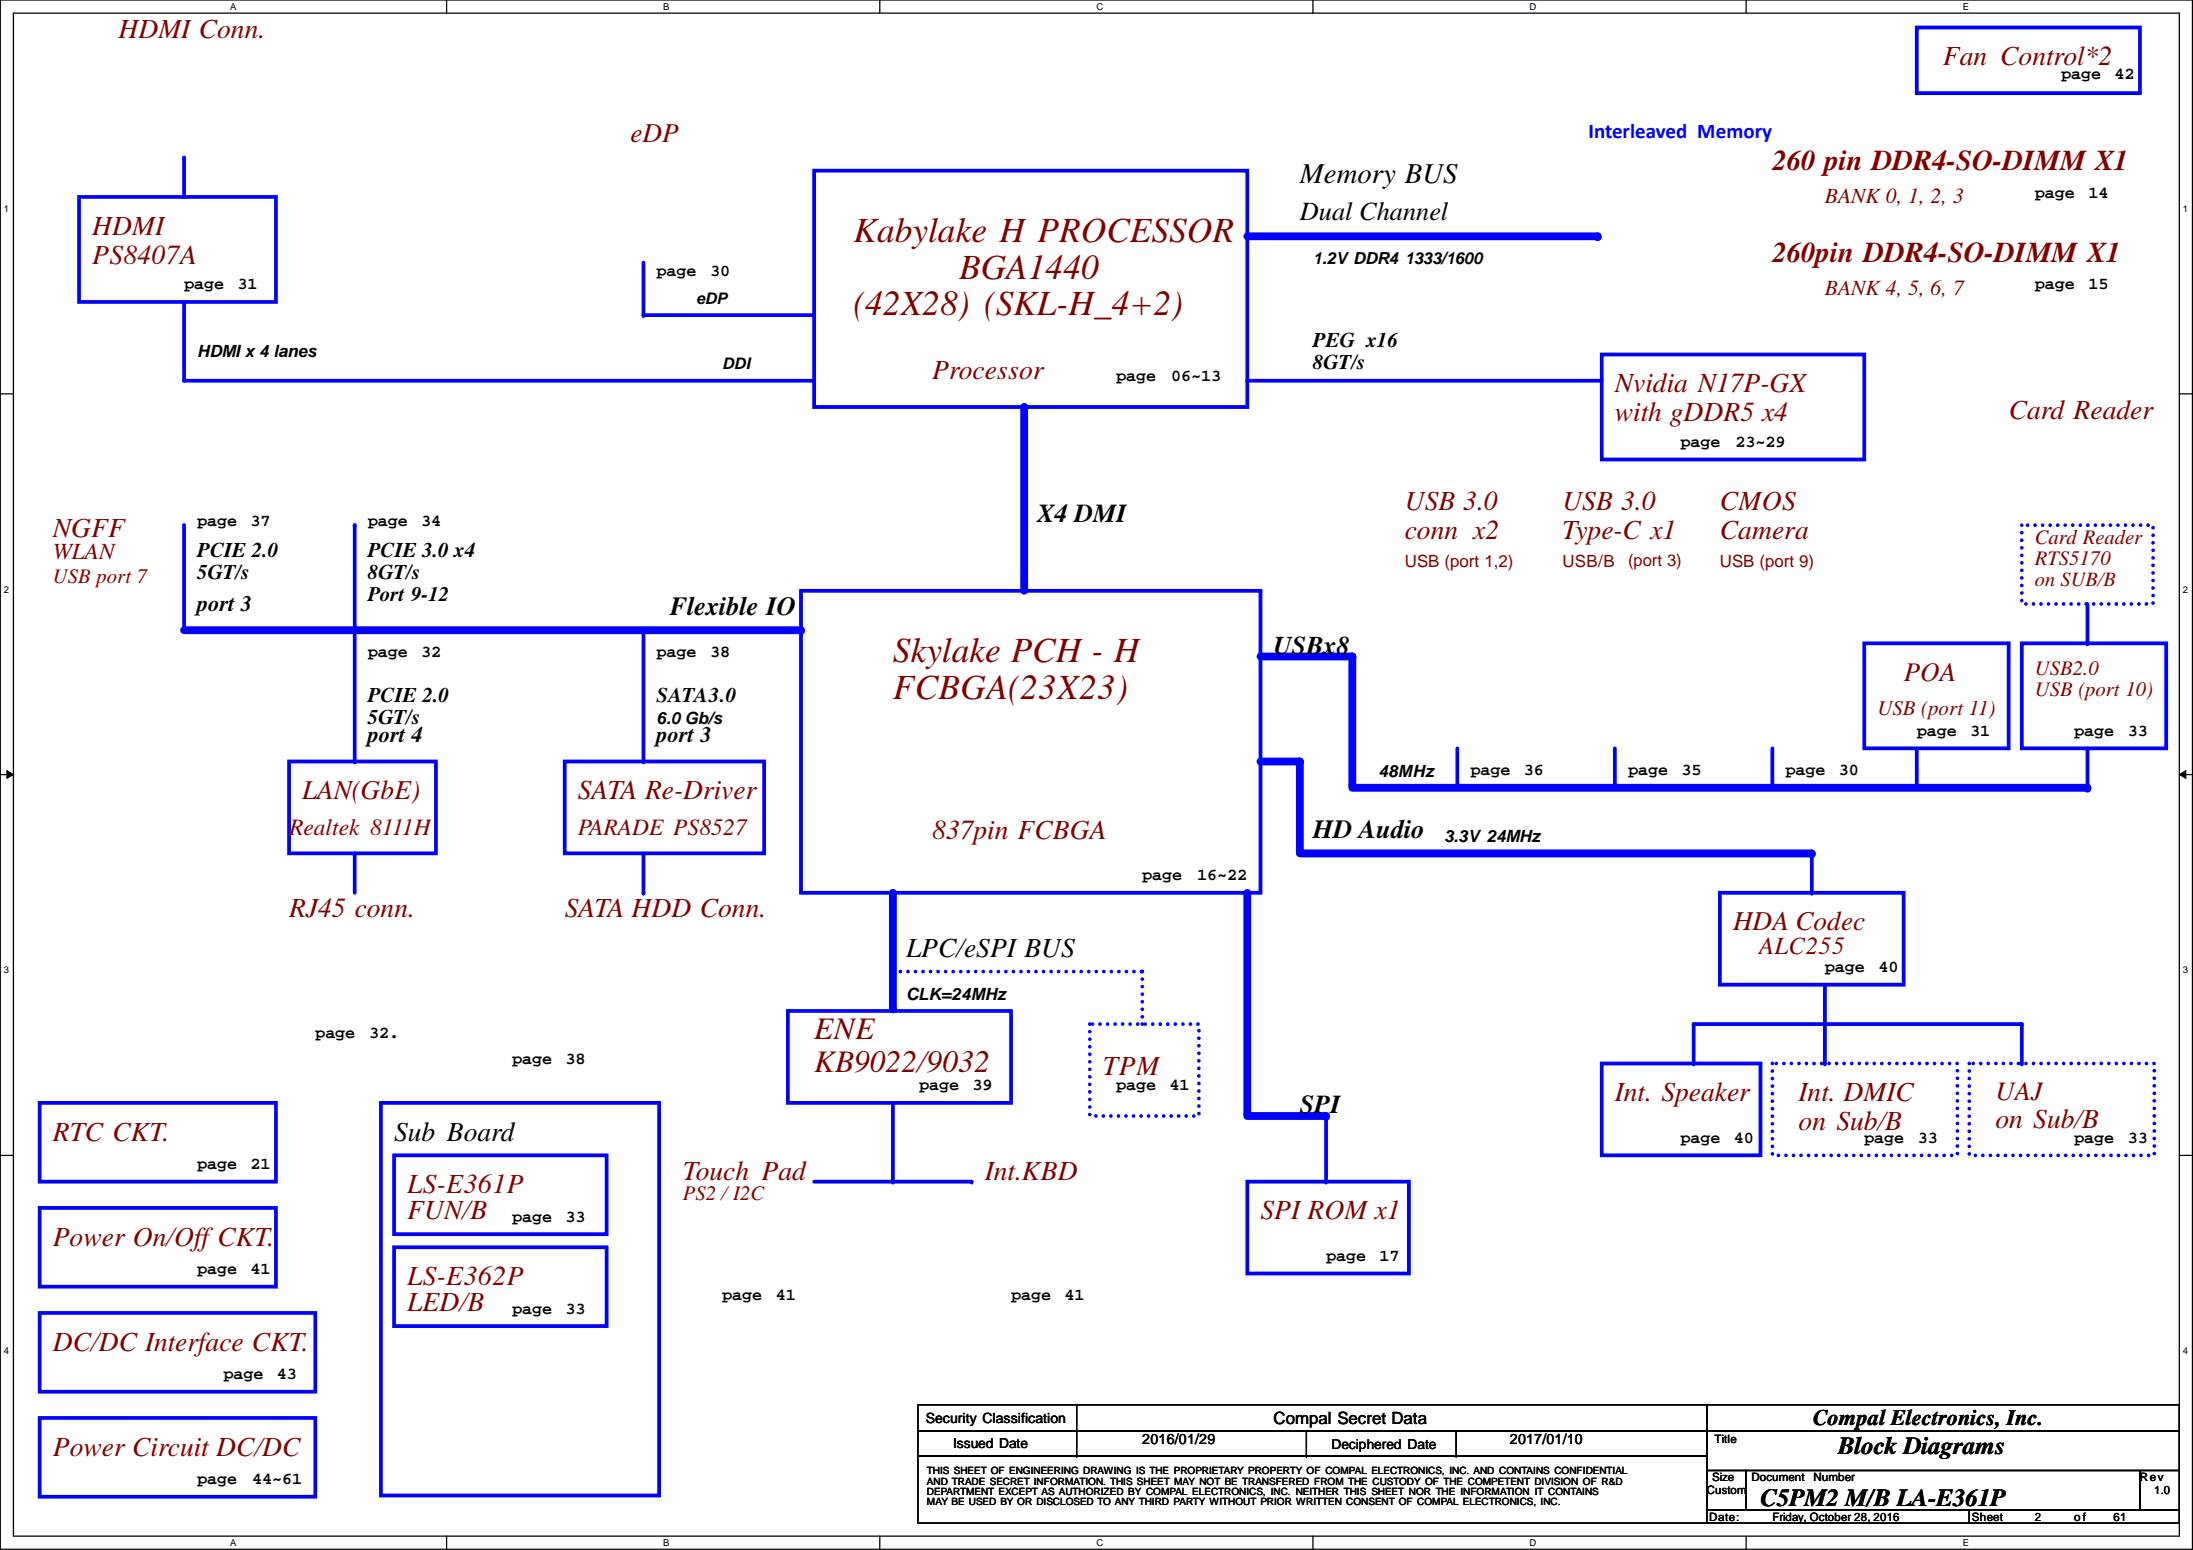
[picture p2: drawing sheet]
<svg xmlns="http://www.w3.org/2000/svg" width="297mm" height="210mm" viewBox="0 0 297 210" stroke-linecap="round" stroke-linejoin="round" font-family="sans-serif">
<path d="M0 0h297v209.8h-297zM1.8 1.8h293.4v206.2h-293.4z" fill="none" stroke="#000" stroke-width=".17"/>
<g fill="#fff">
<path d="M31.2 .2h.8v1.4h-.8z"/>
<path d="M31.2 208.2h.8v1.4h-.8z"/>
</g>
<path d="M60.5 0v1.8M60.5 208v1.8" fill="none" stroke="#000" stroke-width=".17"/>
<g fill="#fff">
<path d="M89.8 .2h.8v1.4h-.8z"/>
<path d="M89.8 208.2h.8v1.4h-.8z"/>
</g>
<path d="M119.2 0v1.8M119.2 208v1.8" fill="none" stroke="#000" stroke-width=".17"/>
<g fill="#fff">
<path d="M148.5 .2h.9v1.4h-.9z"/>
<path d="M148.5 208.2h.9v1.4h-.9z"/>
</g>
<path d="M177.8 0v1.8M177.8 208v1.8" fill="none" stroke="#000" stroke-width=".17"/>
<g fill="#fff">
<path d="M207.2 .2h.9v1.4h-.9z"/>
<path d="M207.2 208.2h.9v1.4h-.9z"/>
</g>
<path d="M236.5 0v1.8M236.5 208v1.8" fill="none" stroke="#000" stroke-width=".17"/>
<g fill="#fff">
<path d="M265.8 .2h.9v1.4h-.9z"/>
<path d="M265.8 208.2h.9v1.4h-.9z"/>
<path d="M.5 27.6h.7v1.4h-.7z"/>
<path d="M295.7 27.6h.6v1.4h-.6z"/>
<path d="M.5 79.1h.7v1.4h-.7z"/>
<path d="M295.7 79.1h.6v1.4h-.6z"/>
</g>
<path d="M0 53.3h1.8M295.2 53.3h1.8" fill="none" stroke="#000" stroke-width=".17"/>
<g fill="#fff">
<path d="M.5 130.7h.7v1.4h-.7z"/>
<path d="M295.7 130.7h.6v1.4h-.6z"/>
</g>
<path d="M0 104.9h1.8M295.2 104.9h1.8" fill="none" stroke="#000" stroke-width=".17"/>
<path d="M.9 104.4l.9 .5-.9 .5zM295.2 104.9l.9-.5v1z" fill="#000"/>
<path d="M.9 104.4l.9 .5-.9 .5zM295.2 104.9l.9-.5v1z" fill="none" stroke="#000" stroke-width=".14"/>
<g fill="#fff">
<path d="M.5 182.2h.7v1.4h-.7z"/>
<path d="M295.7 182.2h.6v1.4h-.6z"/>
</g>
<path d="M0 156.5h1.8M295.2 156.5h1.8" fill="none" stroke="#000" stroke-width=".17"/>
<path d="M110.3 23.1h58.6v32h-58.6zM108.5 80h62.2v40.9h-62.2z" fill="none" stroke="#00f" stroke-width=".51"/>
<path d="M168.9 32h47.5" fill="none" stroke="#00f" stroke-width="1.1"/>
<circle cx="216.4" cy="32" r=".53" fill="#00f"/>
<path d="M24.9 51.6h85.4" fill="none" stroke="#00f" stroke-width=".51"/>
<circle cx="110.3" cy="51.6" r=".25" fill="#00f"/>
<path d="M24.9 40.9v10.7" fill="none" stroke="#00f" stroke-width=".51"/>
<circle cx="24.9" cy="40.9" r=".25" fill="#00f"/>
<path d="M87.2 42.7h23.1" fill="none" stroke="#00f" stroke-width=".51"/>
<circle cx="110.3" cy="42.7" r=".25" fill="#00f"/>
<path d="M218.7 101.3v5.4M229.4 138.7v5.3" fill="none" stroke="#00f" stroke-width=".51"/>
<circle cx="229.4" cy="144" r=".25" fill="#00f"/>
<path d="M247.2 138.7v5.3" fill="none" stroke="#00f" stroke-width=".51"/>
<circle cx="247.2" cy="144" r=".25" fill="#00f"/>
<path d="M240.1 101.3v5.4M233 120.9h24.8v12.4h-24.8zM217 144h21.5v12.5h-21.5z" fill="none" stroke="#00f" stroke-width=".51"/>
<circle cx="240.1" cy="106.7" r=".25" fill="#00f"/>
<path d="M240.1 144h25v12.5h-25z" fill="none" stroke="#00f" stroke-width=".51" stroke-dasharray="0 1"/>
<path d="M197.4 101.3v5.4" fill="none" stroke="#00f" stroke-width=".51"/>
<path d="M170.7 103.1h5.4" fill="none" stroke="#00f" stroke-width="1.1"/>
<circle cx="176.1" cy="103.1" r=".53" fill="#00f"/>
<path d="M245.4 115.6v5.3" fill="none" stroke="#00f" stroke-width=".51"/>
<circle cx="245.4" cy="120.9" r=".25" fill="#00f"/>
<path d="M170.7 88.9h12.5" fill="none" stroke="#00f" stroke-width="1.1"/>
<circle cx="183.2" cy="88.9" r=".53" fill="#00f"/>
<path d="M273.9 138.7v5.3" fill="none" stroke="#00f" stroke-width=".51"/>
<circle cx="273.9" cy="144" r=".25" fill="#00f"/>
<path d="M266.7 144h25.1v12.5h-25.1z" fill="none" stroke="#00f" stroke-width=".51" stroke-dasharray="0 1"/>
<path d="M229.4 138.7h17.8" fill="none" stroke="#00f" stroke-width=".51"/>
<circle cx="247.2" cy="138.7" r=".25" fill="#00f"/>
<path d="M247.2 133.3v5.4" fill="none" stroke="#00f" stroke-width=".51"/>
<circle cx="247.2" cy="138.7" r=".25" fill="#00f"/>
<path d="M110.3 160h21.3" fill="none" stroke="#00f" stroke-width=".51"/>
<circle cx="131.6" cy="160" r=".25" fill="#00f"/>
<path d="M120.9 120.9v15.7" fill="none" stroke="#00f" stroke-width="1.1"/>
<circle cx="120.9" cy="136.6" r=".53" fill="#00f"/>
<path d="M120.9 149.4v10.6" fill="none" stroke="#00f" stroke-width=".51"/>
<circle cx="120.9" cy="160" r=".25" fill="#00f"/>
<path d="M87.2 85.3v17.8M106.7 136.9h30.2v12.5h-30.2z" fill="none" stroke="#00f" stroke-width=".51"/>
<circle cx="87.2" cy="103.1" r=".25" fill="#00f"/>
<path d="M48 85.3v17.8" fill="none" stroke="#00f" stroke-width=".51"/>
<circle cx="48" cy="103.1" r=".25" fill="#00f"/>
<path d="M39.2 103.1h19.9v12.5h-19.9z" fill="none" stroke="#00f" stroke-width=".51"/>
<path d="M24.9 85.3h83.6" fill="none" stroke="#00f" stroke-width="1.1"/>
<circle cx="108.5" cy="85.3" r=".53" fill="#00f"/>
<path d="M24.9 71.1v14.2" fill="none" stroke="#00f" stroke-width=".51"/>
<circle cx="24.9" cy="71.1" r=".25" fill="#00f"/>
<path d="M259.6 3.7h30.3v8.9h-30.3zM87.2 35.6v7.1M5.4 149.4h32v10.6h-32zM51.6 149.4h37.7v53.1h-37.7zM53.4 156.5h28.8v10.6h-28.8zM5.4 177.8h37.3v10.7h-37.3zM5.4 163.6h32v10.6h-32zM5.4 192h37.3v10.7h-37.3z" fill="none" stroke="#00f" stroke-width=".51"/>
<circle cx="87.2" cy="42.7" r=".25" fill="#00f"/>
<path d="M48 115.6v5.3" fill="none" stroke="#00f" stroke-width=".51"/>
<circle cx="48" cy="115.6" r=".25" fill="#00f"/>
<path d="M24.9 21.3v5.4" fill="none" stroke="#00f" stroke-width=".51"/>
<circle cx="24.9" cy="21.3" r=".25" fill="#00f"/>
<path d="M10.7 26.7h26.7v14.2h-26.7zM247.2 138.7h26.7" fill="none" stroke="#00f" stroke-width=".51"/>
<circle cx="273.9" cy="138.7" r=".25" fill="#00f"/>
<path d="M168.9 160h21.9v12.5h-21.9z" fill="none" stroke="#00f" stroke-width=".51"/>
<path d="M168.9 151.1h10.7" fill="none" stroke="#00f" stroke-width="1.1"/>
<circle cx="179.6" cy="151.1" r=".53" fill="#00f"/>
<path d="M179.6 151.1v8.9" fill="none" stroke="#00f" stroke-width=".51"/>
<circle cx="179.6" cy="160" r=".25" fill="#00f"/>
<path d="M154.7 131.6v7.1" fill="none" stroke="#00f" stroke-width=".51" stroke-dasharray="0 1"/>
<circle cx="154.7" cy="138.7" r=".25" fill="#00f" stroke-dasharray="0 1"/>
<path d="M120.9 131.6h33.8M147.6 138.7h14.8v12.4h-14.8z" fill="none" stroke="#00f" stroke-width=".51" stroke-dasharray="0 1"/>
<circle cx="154.7" cy="131.6" r=".25" fill="#00f" stroke-dasharray="0 1"/>
<path d="M138.7 55.1v24.9" fill="none" stroke="#00f" stroke-width="1.1"/>
<circle cx="138.7" cy="55.1" r=".53" fill="#00f"/>
<path d="M168.9 120.9v29.9" fill="none" stroke="#00f" stroke-width="1.1"/>
<circle cx="168.9" cy="150.8" r=".53" fill="#00f"/>
<path d="M176.1 103.1v12.1" fill="none" stroke="#00f" stroke-width="1.1"/>
<circle cx="176.1" cy="115.2" r=".53" fill="#00f"/>
<path d="M176.1 115.6h69.3" fill="none" stroke="#00f" stroke-width="1.1"/>
<circle cx="245.4" cy="115.6" r=".53" fill="#00f"/>
<path d="M183.2 88.9v17.4" fill="none" stroke="#00f" stroke-width="1.1"/>
<circle cx="183.2" cy="106.3" r=".53" fill="#00f"/>
<path d="M183.2 106.7h99.5" fill="none" stroke="#00f" stroke-width="1.1"/>
<circle cx="282.7" cy="106.7" r=".53" fill="#00f"/>
<path d="M168.9 51.6h48.1M217 48h35.5v14.2h-35.5z" fill="none" stroke="#00f" stroke-width=".51"/>
<circle cx="168.9" cy="51.6" r=".25" fill="#00f"/>
<path d="M48 71.1v14.2" fill="none" stroke="#00f" stroke-width=".51"/>
<circle cx="48" cy="71.1" r=".25" fill="#00f"/>
<path d="M259.6 101.3v5.4" fill="none" stroke="#00f" stroke-width=".51"/>
<circle cx="259.6" cy="106.7" r=".25" fill="#00f"/>
<path d="M252.5 87.1h19.6v14.2h-19.6zM76.5 103.1h27v12.5h-27zM87.2 115.6v5.3" fill="none" stroke="#00f" stroke-width=".51"/>
<circle cx="87.2" cy="120.9" r=".25" fill="#00f"/>
<path d="M273.9 87.1h19.5v14.2h-19.5zM282.7 101.3v5.4M53.4 168.9h28.8v10.7h-28.8z" fill="none" stroke="#00f" stroke-width=".51"/>
<circle cx="282.7" cy="106.7" r=".25" fill="#00f"/>
<path d="M282.7 81.8v5.3" fill="none" stroke="#00f" stroke-width=".51"/>
<circle cx="282.7" cy="87.1" r=".25" fill="#00f"/>
<path d="M273.9 71.1h17.7v10.7h-17.7z" fill="none" stroke="#00f" stroke-width=".51" stroke-dasharray="0 1"/>
<g fill="none" stroke="#000" stroke-width=".17">
<path d="M124.3 190.2h106.9v3.6h-106.9zM124.3 193.8h106.9v3.4h-106.9zM124.3 197.2h106.9v9h-106.9zM145.8 193.8h.1M145.8 197.2h.1M145.8 190.2v7M176.9 197.2h.1M176.9 193.8v3.4M197.2 197.2h.1M197.2 193.8v3.4M231.2 190.2h64v3.6h-64zM231.2 193.8h64v5.3h-64z"/>
<path d="M231.2 199.1h5.3v5.4h-5.3zM236.5 199.1h53.4v5.4h-53.4zM289.9 199.1h5.3v5.4h-5.3zM231.2 204.5h35.5v1.7h-35.5zM266.7 204.5h28.5v1.7h-28.5z"/>
</g>
<g font-size="4.8" fill="#800000">
<text x="115.6" y="32.7">Kabylake H PROCESSOR</text>
<text x="129.9" y="37.7">BGA1440</text>
<text x="115.6" y="42.7">(42X28) (SKL-H_4+2)</text>
<text x="120.9" y="89.6">Skylake PCH - H</text>
<text x="120.9" y="94.6">FCBGA(23X23)</text>
</g>
<g font-size="4.2" fill="#800000">
<text x="110.3" y="140.7">ENE</text>
<text x="110.3" y="145.1">KB9022/9032</text>
</g>
<g font-size="3.9" fill="#800000">
<text x="240.1" y="23.1">260 pin DDR4-SO-DIMM X1</text>
<text x="240.1" y="35.5">260pin DDR4-SO-DIMM X1</text>
</g>
<text font-size="3.9" x="176.1" y="24.8">Memory BUS</text>
<g font-size="3.7" fill="#800000">
<text x="16" y="5.1">HDMI Conn.</text>
<text x="263.2" y="8.8">Fan Control*2</text>
<text x="85.4" y="19.3">eDP</text>
<text x="12.5" y="35.7">PS8407A</text>
<text x="12.5" y="31.8">HDMI</text>
<text x="126.3" y="51.4">Processor</text>
<text x="218.7" y="53.1">Nvidia N17P-GX</text>
<text x="218.7" y="57">with gDDR5 x4</text>
<text x="272.1" y="56.7">Card Reader</text>
<text x="190.3" y="69.1">USB 3.0</text>
<text x="211.6" y="69.1">USB 3.0</text>
<text x="233" y="69.1">CMOS</text>
<text x="7.2" y="72.7">NGFF</text>
<text x="190.3" y="73">conn x2</text>
<text x="211.6" y="73">Type-C x1</text>
<text x="233" y="73">Camera</text>
<text x="40.9" y="108.2">LAN(GbE)</text>
<text x="78.3" y="108.2">SATA Re-Driver</text>
<text x="126.3" y="113.6">837pin FCBGA</text>
<text x="39.2" y="124.2">RJ45 conn.</text>
<text x="76.5" y="124.2">SATA HDD Conn.</text>
<text x="234.7" y="125.9">HDA Codec</text>
<text x="149.4" y="145.6">TPM</text>
<text x="218.7" y="149.1">Int. Speaker</text>
<text x="243.6" y="149.1">Int. DMIC</text>
<text x="7.2" y="154.5">RTC CKT.</text>
<text x="243.6" y="153">on Sub/B</text>
<text x="270.3" y="152.7">on Sub/B</text>
<text x="55.2" y="161.6">LS-E361P</text>
<text x="92.5" y="159.8">Touch Pad</text>
<text x="133.4" y="159.8">Int.KBD</text>
<text x="55.2" y="165.1">FUN/B</text>
<text x="170.7" y="165.1">SPI ROM x1</text>
<text x="7.2" y="168.7">Power On/Off CKT.</text>
<text x="55.2" y="177.6">LED/B</text>
<text x="55.2" y="174">LS-E362P</text>
<text x="7.2" y="182.9">DC/DC Interface CKT.</text>
<text x="7.2" y="197.1">Power Circuit DC/DC</text>
</g>
<g font-size="3.7">
<text x="122.7" y="129.6">LPC/eSPI BUS</text>
<text x="53.4" y="154.5">Sub Board</text>
</g>
<g font-size="3.6">
<text x="176.1" y="29.8">Dual Channel</text>
<text x="90.7" y="83.2">Flexible IO</text>
<text x="177.8" y="113.5">HD Audio</text>
</g>
<g font-size="3.6" fill="#800000">
<text x="257.8" y="92.2">POA</text>
<text x="270.3" y="149">UAJ</text>
</g>
<g font-size="3.5">
<text x="140.5" y="70.7">X4 DMI</text>
<text x="172.5" y="88.5">USBx8</text>
<text x="176.1" y="150.7">SPI</text>
</g>
<text font-size="3.3" fill="#800000" x="238.3" y="129.2">ALC255</text>
<g font-size="3.3">
<text x="249" y="196.8">Block Diagrams</text>
<text x="238.5" y="204">C5PM2 M/B LA-E361P</text>
</g>
<g font-size="3.2" fill="#800000">
<text x="39.2" y="113.1">Realtek 8111H</text>
<text x="78.3" y="113.1">PARADE PS8527</text>
</g>
<text font-size="3.1" fill="#800000" x="7.2" y="75.7">WLAN</text>
<g font-size="3">
<text x="26.7" y="82.7">port 3</text>
<text x="49.8" y="100.5">port 4</text>
<text x="88.9" y="100.5">port 3</text>
<text x="245.6" y="193">Compal Electronics, Inc.</text>
</g>
<g font-size="2.9" fill="#800000">
<text x="247.2" y="27.5">BANK 0, 1, 2, 3</text>
<text x="247.2" y="39.9">BANK 4, 5, 6, 7</text>
</g>
<text font-size="2.8" fill="#00f" x="215.2" y="18.7">Interleaved Memory</text>
<g font-size="2.8">
<text x="177.8" y="47">PEG x16</text>
<text x="177.8" y="50">8GT/s</text>
<text x="26.7" y="75.5">PCIE 2.0</text>
<text x="49.8" y="75.5">PCIE 3.0 x4</text>
<text x="26.7" y="78.4">5GT/s</text>
<text x="49.8" y="78.4">8GT/s</text>
<text x="49.8" y="81.3">Port 9-12</text>
<text x="49.8" y="95">PCIE 2.0</text>
<text x="88.9" y="95">SATA3.0</text>
<text x="49.8" y="98">5GT/s</text>
</g>
<g font-size="2.8" fill="#800000">
<text x="275.6" y="73.6">Card Reader</text>
<text x="275.6" y="76.5">RTS5170</text>
<text x="7.2" y="79">USB port 7</text>
<text x="275.6" y="79.4">on SUB/B</text>
<text x="275.6" y="94.3">USB (port 10)</text>
<text x="275.6" y="91.4">USB2.0</text>
<text x="254.3" y="96.8">USB (port 11)</text>
<text x="92.5" y="162.5">PS2 / I2C</text>
</g>
<g font-size="2.3">
<text x="279.2" y="10.8">page</text>
<text x="286.4" y="10.8">42</text>
<text x="275.6" y="26.8">page</text>
<text x="282.9" y="26.8">14</text>
<text x="24.9" y="39.2">page</text>
<text x="32.2" y="39.2">31</text>
<text x="88.9" y="37.4">page</text>
<text x="96.2" y="37.4">30</text>
<text x="275.6" y="39.2">page</text>
<text x="282.9" y="39.2">15</text>
<text x="26.7" y="48.3">HDMI x 4 lanes</text>
<text x="151.2" y="51.6">page</text>
<text x="158.6" y="51.6">06~13</text>
<text x="227.6" y="60.5">page</text>
<text x="235.1" y="60.5">23~29</text>
<text x="26.7" y="71.2">page</text>
<text x="33.9" y="71.2">37</text>
<text x="49.8" y="71.2">page</text>
<text x="57.1" y="71.2">34</text>
<text x="49.8" y="89">page</text>
<text x="57.1" y="89">32</text>
<text x="88.9" y="89">page</text>
<text x="96.2" y="89">38</text>
<text x="88.9" y="98.1">6.0 Gb/s</text>
<text x="259.6" y="99.7">page</text>
<text x="266.9" y="99.7">31</text>
<text x="281" y="99.7">page</text>
<text x="288.2" y="99.7">33</text>
<text x="186.7" y="105.2">48MHz</text>
<text x="199.2" y="105">page</text>
<text x="206.4" y="105">36</text>
<text x="220.5" y="105">page</text>
<text x="227.7" y="105">35</text>
<text x="241.8" y="105">page</text>
<text x="249.1" y="105">30</text>
<text x="154.7" y="119.2">page</text>
<text x="162.2" y="119.2">16~22</text>
<text x="195.6" y="114.1">3.3V 24MHz</text>
<text x="247.2" y="131.7">page</text>
<text x="254.4" y="131.7">40</text>
<text x="122.7" y="135.4">CLK=24MHz</text>
<text x="42.7" y="140.5">page</text>
<text x="50" y="140.5">32.</text>
<text x="69.4" y="144.1">page</text>
<text x="76.6" y="144.1">38</text>
<text x="124.5" y="147.7">page</text>
<text x="131.7" y="147.7">39</text>
<text x="151.2" y="147.7">page</text>
<text x="158.4" y="147.7">41</text>
<text x="227.6" y="154.8">page</text>
<text x="234.9" y="154.8">40</text>
<text x="252.5" y="154.8">page</text>
<text x="259.8" y="154.8">33</text>
<text x="281" y="154.8">page</text>
<text x="288.2" y="154.8">33</text>
<text x="26.7" y="158.3">page</text>
<text x="33.9" y="158.3">21</text>
<text x="69.4" y="165.4">page</text>
<text x="76.6" y="165.4">33</text>
<text x="26.7" y="172.6">page</text>
<text x="33.9" y="172.6">41</text>
<text x="179.6" y="170.8">page</text>
<text x="186.9" y="170.8">17</text>
<text x="69.4" y="177.9">page</text>
<text x="76.6" y="177.9">33</text>
<text x="97.8" y="176.1">page</text>
<text x="105.1" y="176.1">41</text>
<text x="136.9" y="176.1">page</text>
<text x="144.2" y="176.1">41</text>
<text x="30.3" y="186.8">page</text>
<text x="37.5" y="186.8">43</text>
<text x="172.5" y="192.9">Compal Secret Data</text>
<text x="26.7" y="201">page</text>
<text x="34.2" y="201">44~61</text>
</g>
<g font-size="2.3" fill="#800000">
<text x="190.3" y="76.8">USB (port 1,2)</text>
<text x="211.6" y="76.8">USB/B</text>
<text x="233" y="76.8">USB (port 9)</text>
</g>
<g font-size="2.2">
<text x="177.8" y="35.8">1.2V DDR4 1333/1600</text>
<text x="94.3" y="41.1">eDP</text>
<text x="97.8" y="50">DDI</text>
</g>
<text font-size="2.2" fill="#800000" x="220.5" y="76.7">(port 3)</text>
<g font-size="1.9">
<text x="125.4" y="192.7">Security Classification</text>
<text x="129.1" y="196">Issued Date</text>
<text x="154.7" y="195.6">2016/01/29</text>
<text x="180.3" y="196.2">Deciphered Date</text>
<text x="204.5" y="195.6">2017/01/10</text>
</g>
<g font-size="1.6">
<text x="232.2" y="195.4">Title</text>
<text x="231.2" y="202.4">Custom</text>
<text x="231.9" y="200.6">Size</text>
<text x="237.2" y="200.6">Document</text>
<text x="245.6" y="200.6">Number</text>
<text x="289.8" y="200.6">Rev</text>
<text x="291.8" y="202.4">1.0</text>
<text x="231.5" y="205.9">Date:</text>
<text x="240.1" y="205.9">Friday, October 28, 2016</text>
<text x="267.1" y="205.9">Sheet</text>
<text x="275.6" y="205.9">2</text>
<text x="281" y="205.9">of</text>
<text x="286.3" y="205.9">61</text>
</g>
<g font-size="1.4">
<text x="125.6" y="201">AND TRADE SECRET INFORMATION. THIS SHEET MAY NOT BE TRANSFERED FROM THE CUSTODY OF THE COMPETENT DIVISION OF R&amp;D</text>
<text x="125.6" y="202.4">DEPARTMENT EXCEPT AS AUTHORIZED BY COMPAL ELECTRONICS, INC. NEITHER THIS SHEET NOR THE INFORMATION IT CONTAINS</text>
<text x="125.6" y="203.8">MAY BE USED BY OR DISCLOSED TO ANY THIRD PARTY WITHOUT PRIOR WRITTEN CONSENT OF COMPAL ELECTRONICS, INC.</text>
<text x="125.6" y="199.6">THIS SHEET OF ENGINEERING DRAWING IS THE PROPRIETARY PROPERTY OF COMPAL ELECTRONICS, INC. AND CONTAINS CONFIDENTIAL</text>
</g>
<g font-size="1.3">
<text x="31.2" y="1.3">A</text>
<text x="89.8" y="1.3">B</text>
<text x="148.5" y="1.3">C</text>
<text x="207.2" y="1.3">D</text>
<text x="265.9" y="1.3">E</text>
<text x=".5" y="28.7">1</text>
<text x="295.7" y="28.7">1</text>
<text x=".5" y="80.3">2</text>
<text x="295.7" y="80.3">2</text>
<text x=".5" y="131.8">3</text>
<text x="295.7" y="131.8">3</text>
<text x=".5" y="183.4">4</text>
<text x="295.7" y="183.4">4</text>
<text x="31.2" y="209.3">A</text>
<text x="89.8" y="209.3">B</text>
<text x="148.5" y="209.3">C</text>
<text x="207.2" y="209.3">D</text>
<text x="265.9" y="209.3">E</text>
</g>
</svg>
